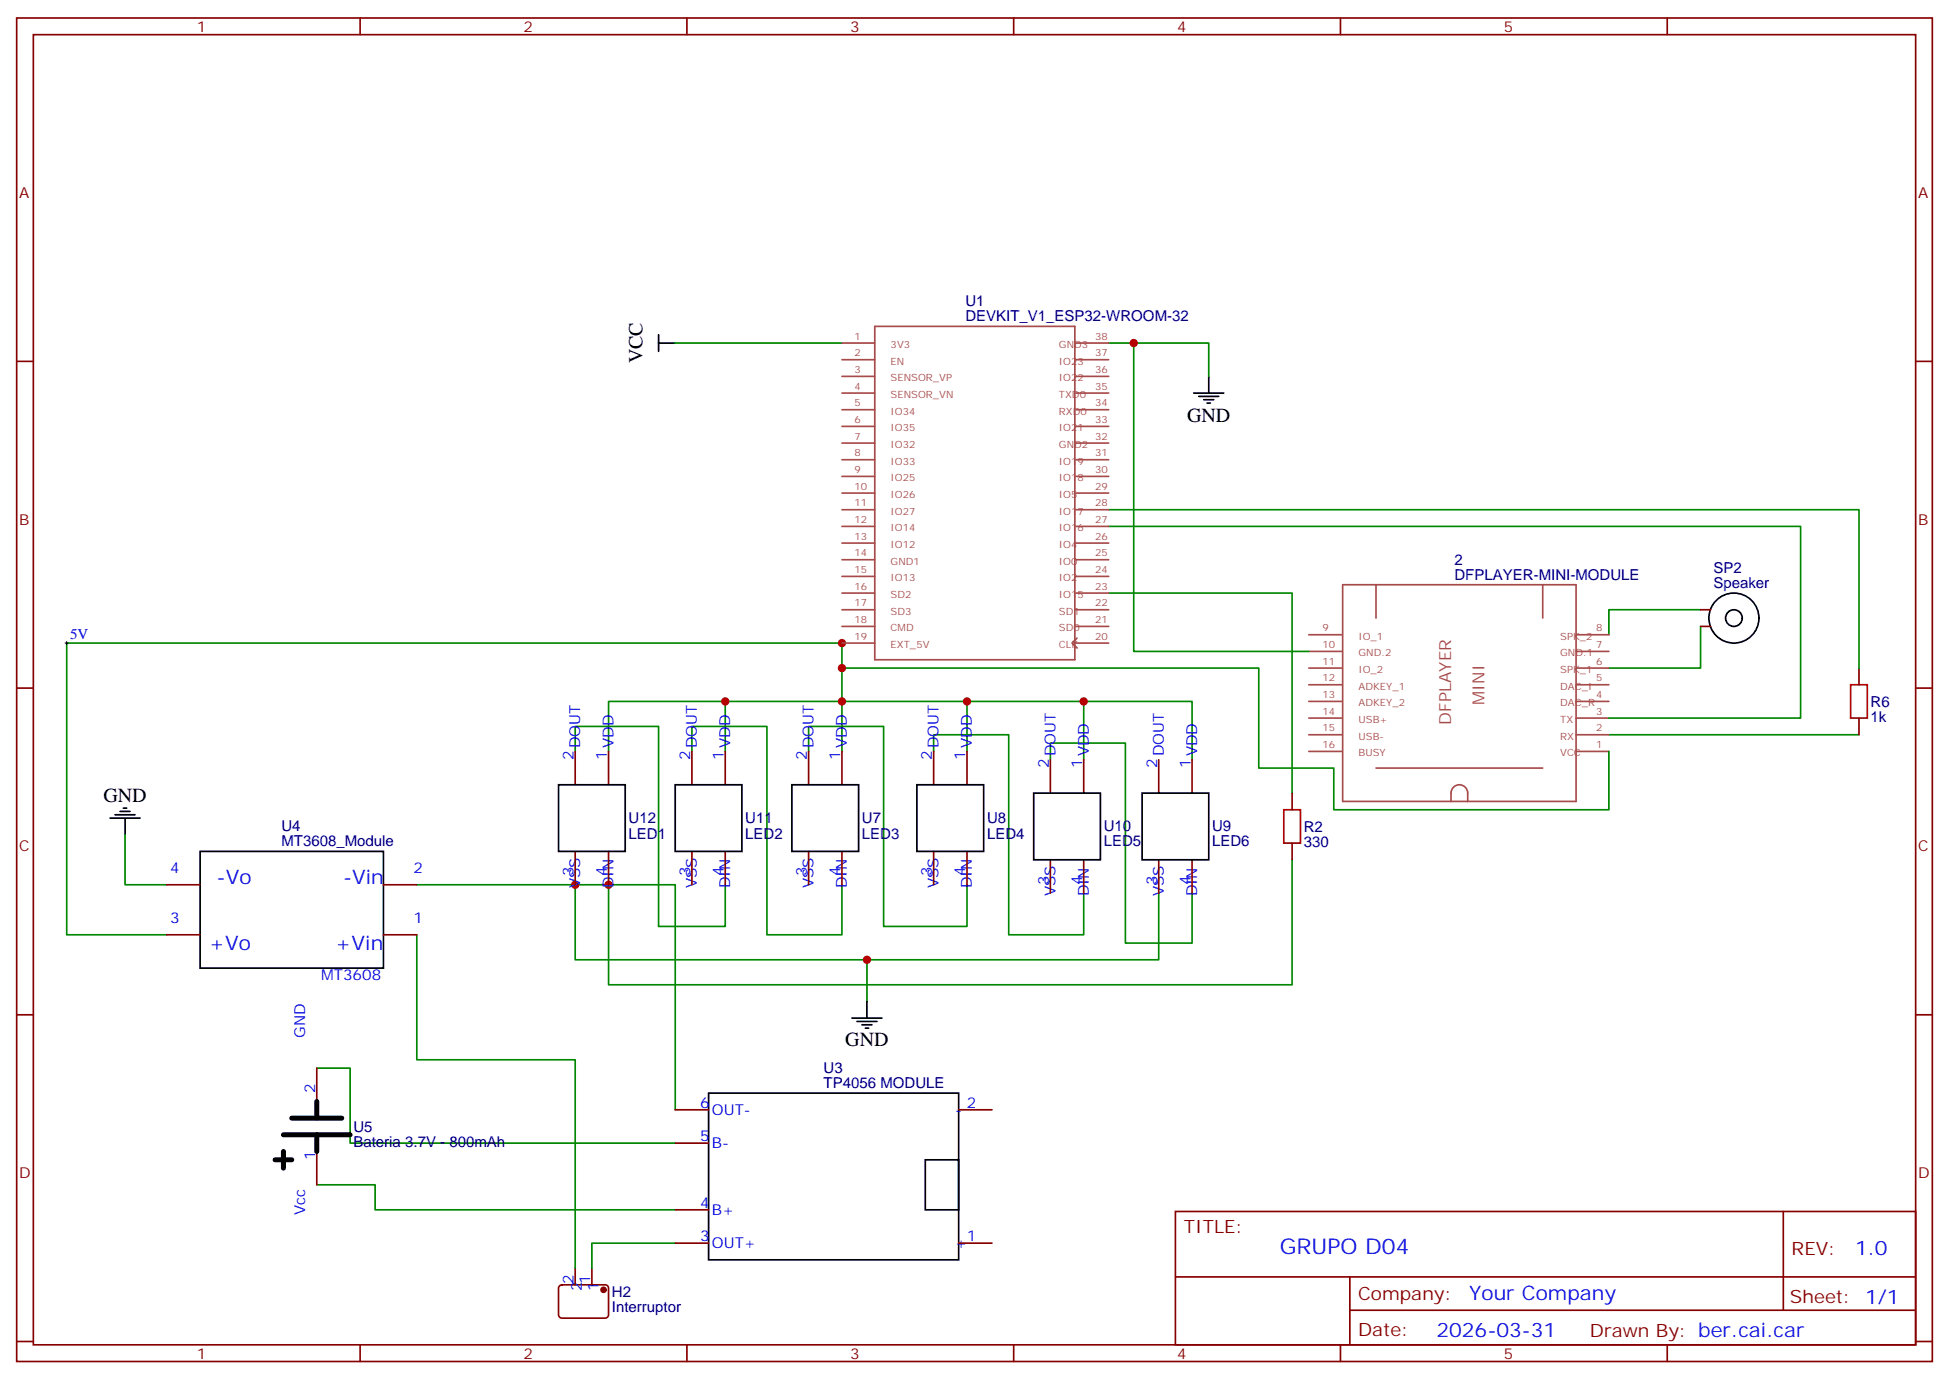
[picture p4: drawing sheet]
<svg xmlns="http://www.w3.org/2000/svg" width="412mm" height="292mm" viewBox="0 0 412 292" stroke-linecap="round" stroke-linejoin="round" font-family="sans-serif">
<g fill="none" stroke="#870000" stroke-width=".35">
<path d="M3.5 3.8h405.4v284.3h-405.4zM7.1 7.3h398.2v277.3h-398.2zM76.2 3.8v3.5M145.3 3.8v3.5M214.5 3.8v3.5M283.6 3.8v3.5M352.8 3.8v3.5M3.5 76.5h3.6M405.3 76.5h3.6M359.8 129h2.1M359.8 132.6h2.1M3.5 145.6h3.6"/>
<path d="M393.3 141.4v3.5M393.3 152v3.5M405.3 145.6h3.6M3.5 214.8h3.6M405.3 214.8h3.6M248.7 256.4h156.6v28.2h-156.6zM377.3 256.4v20.9M118.4 272.1l.5-.2h9.2a.71 .71 0 0 1 .7 .7v5.7a.76 .76 0 0 1-.7 .7h-9.2a.76 .76 0 0 1-.7-.7v-5.7zM121.7 268.4v3.5M125.2 268.4v3.5M248.7 270.2h156.5M285.6 277.3h119.6"/>
<path d="M285.6 270.2v14.2M3.5 283.9h3.6M76.2 284.6v3.5M145.3 284.6v3.5M214.5 284.6v3.5M283.6 284.6v3.5M352.8 284.6v3.5M405.3 283.9h3.6"/>
</g>
<g fill="none" stroke="#000" stroke-width=".35">
<path d="M139.3 72.6h3.6M139.3 70.8v3.6M255.8 79.7v3.5M252.6 83.2h6.3M253.6 83.9h4.3M254.7 84.6h2.1M255.4 85.3h.7M23.3 173.1h6.3M24.3 172.4h4.3M25.4 171.7h2.1M26.1 171h.7M26.5 173.1v3.6"/>
<path d="M180.3 215.5h6.3M181.3 216.2h4.3M182.4 216.9h2.1M183.1 217.6h.7M183.4 211.9v3.6"/>
<circle cx="366.9" cy="130.8" r="1.76"/>
<circle cx="366.9" cy="130.8" r="5.3"/>
</g>
<g fill="none" stroke="#008700" stroke-width=".35">
<path d="M142.9 72.6h35.3M234.6 72.6h21.2v7.1M239.9 72.6v65.3h37M234.6 107.9h158.7v33.5M234.6 111.4h146.4v40.6h-40.6M234.6 125.5h38.8v42.4M359.8 132.6v8.8h-19.4M359.8 129h-19.4v5.3M121.7 159v-5.3h17.6v42.4h14.2v-8.8M146.4 159v-5.3h15.9v44.1h15.9v-10.5M153.5 159v-10.6h51.1v10.6M153.5 148.4h-24.7v10.6"/>
<path d="M171.1 159v-5.3h15.9v42.4h17.6v-8.8M178.2 159v-22.9h-164.1v61.7h21.2M178.2 141.4h88.1v21.2h15.9v8.8h58.2v-12.4M197.6 159v-3.5h15.8v42.3h15.9v-8.8M204.6 148.4h24.7v12.4M229.3 148.4h22.9v12.4M340.4 155.5h52.9M26.5 176.7v10.6h8.8M222.2 160.8v-3.5h15.9v42.3h14.1v-10.6M88.2 187.3h54.7v47.6M88.2 197.8v26.5h33.5v44.1M121.7 187.3v15.8h123.5v-14.1"/>
<path d="M273.4 182v26.4h-144.6v-21.1M183.4 203.1v8.8M67 226.1h7.1v15.8h68.8M67 250.8h12.4v5.2h63.5M142.9 263.1h-17.7v5.3"/>
</g>
<path d="M13.8 136.1h.7M14.1 135.7v.8" fill="none" stroke="#000" stroke-width=".21"/>
<circle cx="127.7" cy="273" r=".53" fill="#870000" stroke="#870000" stroke-width=".35"/>
<g fill="none" stroke="#a64a4a" stroke-width=".35">
<path d="M276.9 137.9h7M276.9 134.3h7M284.1 123.8h49.4v45.8h-49.4zM291.2 123.8v7M326.4 123.8v7M333.5 137.9h6.9M333.5 134.3h6.9M276.9 159h7M276.9 155.5h7M276.9 152h7M276.9 148.4h7M276.9 144.9h7"/>
<path d="M276.9 141.4h7M333.5 159h6.9M333.5 155.5h6.9M333.5 152h6.9M333.5 148.4h6.9M333.5 144.9h6.9M333.5 141.4h6.9M291.2 162.6h35.2M307 169.6a3.2 3.2 0 0 1 .5-3 1.76 1.76 0 0 1 2-.4 1.76 1.76 0 0 1 1.1 1.7v1.7"/>
</g>
<path d="M391.6 144.9h3.5v7.1h-3.5z" fill="none" stroke="#a10000" stroke-width=".35"/>
<g fill="#c00">
<circle cx="178.2" cy="136.1" r=".88"/>
<circle cx="178.2" cy="148.4" r=".88"/>
<circle cx="204.6" cy="148.4" r=".88"/>
<circle cx="229.3" cy="148.4" r=".88"/>
<circle cx="153.5" cy="148.4" r=".88"/>
<circle cx="183.4" cy="203.1" r=".88"/>
<circle cx="121.7" cy="187.3" r=".88"/>
<circle cx="128.8" cy="187.3" r=".88"/>
<circle cx="239.9" cy="72.6" r=".88"/>
<circle cx="178.2" cy="141.4" r=".88"/>
</g>
<path d="M118.2 166.1h14.1v14.1h-14.1zM142.9 166.1h14.1v14.1h-14.1zM167.6 166.1h14.1v14.1h-14.1zM194 166.1h14.1v14.1h-14.1zM218.7 167.9h14.1v14.1h-14.1zM241.7 167.9h14.1v14.1h-14.1zM42.3 180.2h38.8v24.7h-38.8zM149.9 231.4h52.9v35.2h-52.9zM195.8 245.5h7v10.5h-7z" fill="none" stroke="#000" stroke-width=".35"/>
<g fill="none" stroke="#870000" stroke-width=".35">
<path d="M121.7 159v7.1M128.8 159v7.1M146.4 159v7.1M153.5 159v7.1M171.1 159v7.1M178.2 159v7.1M197.6 159v7.1M204.6 159v7.1M222.2 160.8v7.1M229.3 160.8v7.1M245.2 160.8v7.1M252.2 160.8v7.1"/>
<path d="M273.4 167.9v3.5M273.4 178.4v3.6M35.3 197.8h7M35.3 187.3h7M81.1 197.8h7.1M81.1 187.3h7.1M121.7 180.2v7.1M128.8 180.2v7.1M146.4 180.2v7.1M153.5 180.2v7.1M171.1 180.2v7.1M178.2 180.2v7.1"/>
<path d="M197.6 180.2v7.1M204.6 180.2v7.1M222.2 182v7M229.3 182v7M245.2 182v7M252.2 182v7M67 226.1v7M142.9 234.9h7M202.8 234.9h7.1M67 243.7v7.1M142.9 256h7M142.9 241.9h7"/>
<path d="M142.9 263.1h7M202.8 263.1h7.1"/>
</g>
<path d="M61.7 236.6h10.6M67 233.1v3.5M58.2 245.5h3.5M60 240.2h14.1M60 243.7v3.5M67 240.2v3.5" fill="none" stroke="#000" stroke-width="1.1"/>
<g fill="none" stroke="#a64a4a" stroke-width=".35">
<path d="M178.2 72.6h6.9M178.2 76.1h6.9M178.2 79.7h6.9M185.1 69.1h42.3v70.5h-42.3zM227.7 72.6h6.9M227.7 76.1h6.9M227.7 79.7h6.9M178.2 83.2h6.9M178.2 86.7h6.9M178.2 90.2h6.9M178.2 93.8h6.9M178.2 97.3h6.9"/>
<path d="M227.7 83.2h6.9M227.7 86.7h6.9M227.7 90.2h6.9M227.7 93.8h6.9M227.7 97.3h6.9M178.2 100.8h6.9M178.2 104.4h6.9M178.2 107.9h6.9M178.2 111.4h6.9M178.2 114.9h6.9M178.2 118.5h6.9M227.7 100.8h6.9"/>
<path d="M227.7 104.4h6.9M227.7 107.9h6.9M227.7 111.4h6.9M227.7 114.9h6.9M227.7 118.5h6.9M178.2 122h6.9M178.2 125.5h6.9M178.2 129h6.9M178.2 132.6h6.9M178.2 136.1h6.9M227.7 122h6.9M227.7 125.5h6.9"/>
<path d="M227.7 129h6.9M227.7 132.6h6.9M227.7 136.1h6.9M227.9 135l-1.1 1.1 1.1 1.1"/>
</g>
<path d="M271.6 171.4h3.6v7h-3.6z" fill="none" stroke="#a10000" stroke-width=".35"/>
<text font-size="4.6" fill="#00f" x="270.8" y="265.4">GRUPO D04</text>
<g font-size="4.2">
<text x="136" y="76.9" transform="rotate(-90 136 76.9)">VCC</text>
<text x="251.2" y="89.3">GND</text>
<text x="21.9" y="169.8">GND</text>
<text x="178.9" y="221.5">GND</text>
</g>
<g font-size="4.2" fill="#00f">
<text x="45.8" y="187">-Vo</text>
<text x="72.6" y="187">-Vin</text>
<text x="44.2" y="201.1">+Vo</text>
<text x="70.9" y="201.1">+Vin</text>
<text x="392.5" y="265.7">1.0</text>
<text x="310.9" y="275.2">Your Company</text>
<text x="304" y="283">2026-03-31</text>
</g>
<g font-size="3.9" fill="#800">
<text x="250.5" y="261">TITLE:</text>
<text x="379.1" y="265.7">REV:</text>
<text x="287.4" y="275.2">Company:</text>
<text x="378.7" y="275.8">Sheet: 1/1</text>
<text x="287.4" y="282.9">Date:</text>
<text x="336.4" y="282.9">Drawn By: ber.cai.car</text>
</g>
<g font-size="3.5" fill="#a54b4b">
<text x="314.1" y="149.2" transform="rotate(-90 314.1 149.2)">MINI</text>
<text x="307" y="153.4" transform="rotate(-90 307 153.4)">DFPLAYER</text>
</g>
<g font-size="3.2" fill="#800">
<text x="41.6" y="6.8">1</text>
<text x="110.8" y="6.8">2</text>
<text x="179.9" y="6.8">3</text>
<text x="249.1" y="6.8">4</text>
<text x="318.2" y="6.8">5</text>
<text x="4.1" y="41.9">A</text>
<text x="405.9" y="41.9">A</text>
<text x="4.1" y="111.1">B</text>
<text x="405.9" y="111.1">B</text>
<text x="4.1" y="180.2">C</text>
<text x="405.9" y="180.2">C</text>
<text x="4.1" y="249.3">D</text>
<text x="405.9" y="249.3">D</text>
<text x="41.6" y="287.6">1</text>
<text x="110.8" y="287.6">2</text>
<text x="179.9" y="287.6">3</text>
<text x="249.1" y="287.6">4</text>
<text x="318.2" y="287.6">5</text>
</g>
<g font-size="3.2" fill="#000080">
<text x="204.3" y="64.8">U1</text>
<text x="204.3" y="68">DEVKIT_V1_ESP32-WROOM-32</text>
<text x="307.8" y="119.5">2</text>
<text x="307.8" y="122.7">DFPLAYER-MINI-MODULE</text>
<text x="362.5" y="124.5">Speaker</text>
<text x="362.5" y="121.3">SP2</text>
<text x="395.8" y="149.6">R6</text>
<text x="395.8" y="152.8">1k</text>
<text x="59.5" y="179.1">MT3608_Module</text>
<text x="59.5" y="175.9">U4</text>
<text x="133" y="177.5">LED1</text>
<text x="133" y="174.3">U12</text>
<text x="157.7" y="177.5">LED2</text>
<text x="157.7" y="174.3">U11</text>
<text x="182.4" y="177.5">LED3</text>
<text x="182.4" y="174.3">U7</text>
<text x="208.8" y="177.5">LED4</text>
<text x="208.8" y="174.3">U8</text>
<text x="233.5" y="179.1">LED5</text>
<text x="233.5" y="176">U10</text>
<text x="256.5" y="179.1">LED6</text>
<text x="256.5" y="176">U9</text>
<text x="275.9" y="179.2">330</text>
<text x="275.9" y="176.1">R2</text>
<text x="174.3" y="227.1">U3</text>
<text x="174.3" y="230.3">TP4056 MODULE</text>
<text x="74.8" y="239.5">U5</text>
<text x="74.8" y="242.8">Bateria 3.7V - 800mAh</text>
<text x="129.5" y="274.5">H2</text>
<text x="129.5" y="277.7">Interruptor</text>
</g>
<g font-size="3.2" fill="#00f">
<text x="14.8" y="135.2">5V</text>
<text x="121.4" y="160.8" transform="rotate(-90 121.4 160.8)">2</text>
<text x="122.8" y="158.3" transform="rotate(-90 122.8 158.3)">DOUT</text>
<text x="128.4" y="160.8" transform="rotate(-90 128.4 160.8)">1</text>
<text x="129.8" y="158.3" transform="rotate(-90 129.8 158.3)">VDD</text>
<text x="146" y="160.8" transform="rotate(-90 146 160.8)">2</text>
<text x="147.5" y="158.3" transform="rotate(-90 147.5 158.3)">DOUT</text>
<text x="153.1" y="160.8" transform="rotate(-90 153.1 160.8)">1</text>
<text x="154.5" y="158.3" transform="rotate(-90 154.5 158.3)">VDD</text>
<text x="170.7" y="160.8" transform="rotate(-90 170.7 160.8)">2</text>
<text x="172.2" y="158.3" transform="rotate(-90 172.2 158.3)">DOUT</text>
<text x="177.8" y="160.8" transform="rotate(-90 177.8 160.8)">1</text>
<text x="179.2" y="158.3" transform="rotate(-90 179.2 158.3)">VDD</text>
<text x="197.2" y="160.8" transform="rotate(-90 197.2 160.8)">2</text>
<text x="198.6" y="158.3" transform="rotate(-90 198.6 158.3)">DOUT</text>
<text x="204.3" y="160.8" transform="rotate(-90 204.3 160.8)">1</text>
<text x="205.7" y="158.3" transform="rotate(-90 205.7 158.3)">VDD</text>
<text x="223.3" y="160.1" transform="rotate(-90 223.3 160.1)">DOUT</text>
<text x="230.4" y="160.1" transform="rotate(-90 230.4 160.1)">VDD</text>
<text x="246.2" y="160.1" transform="rotate(-90 246.2 160.1)">DOUT</text>
<text x="253.3" y="160.1" transform="rotate(-90 253.3 160.1)">VDD</text>
<text x="221.9" y="162.6" transform="rotate(-90 221.9 162.6)">2</text>
<text x="229" y="162.6" transform="rotate(-90 229 162.6)">1</text>
<text x="244.8" y="162.6" transform="rotate(-90 244.8 162.6)">2</text>
<text x="251.9" y="162.6" transform="rotate(-90 251.9 162.6)">1</text>
<text x="36" y="184.8">4</text>
<text x="87.5" y="184.8">2</text>
<text x="121.4" y="185.5" transform="rotate(-90 121.4 185.5)">3</text>
<text x="128.4" y="185.5" transform="rotate(-90 128.4 185.5)">4</text>
<text x="146" y="185.5" transform="rotate(-90 146 185.5)">3</text>
<text x="153.1" y="185.5" transform="rotate(-90 153.1 185.5)">4</text>
<text x="170.7" y="185.5" transform="rotate(-90 170.7 185.5)">3</text>
<text x="177.8" y="185.5" transform="rotate(-90 177.8 185.5)">4</text>
<text x="197.2" y="185.5" transform="rotate(-90 197.2 185.5)">3</text>
<text x="204.3" y="185.5" transform="rotate(-90 204.3 185.5)">4</text>
<text x="122.8" y="188" transform="rotate(-90 122.8 188)">VSS</text>
<text x="129.8" y="188" transform="rotate(-90 129.8 188)">DIN</text>
<text x="147.5" y="188" transform="rotate(-90 147.5 188)">VSS</text>
<text x="154.5" y="188" transform="rotate(-90 154.5 188)">DIN</text>
<text x="172.2" y="188" transform="rotate(-90 172.2 188)">VSS</text>
<text x="179.2" y="188" transform="rotate(-90 179.2 188)">DIN</text>
<text x="198.6" y="188" transform="rotate(-90 198.6 188)">VSS</text>
<text x="205.7" y="188" transform="rotate(-90 205.7 188)">DIN</text>
<text x="221.9" y="187.3" transform="rotate(-90 221.9 187.3)">3</text>
<text x="223.3" y="189.7" transform="rotate(-90 223.3 189.7)">VSS</text>
<text x="229" y="187.3" transform="rotate(-90 229 187.3)">4</text>
<text x="230.4" y="189.7" transform="rotate(-90 230.4 189.7)">DIN</text>
<text x="244.8" y="187.3" transform="rotate(-90 244.8 187.3)">3</text>
<text x="246.2" y="189.7" transform="rotate(-90 246.2 189.7)">VSS</text>
<text x="251.9" y="187.3" transform="rotate(-90 251.9 187.3)">4</text>
<text x="253.3" y="189.7" transform="rotate(-90 253.3 189.7)">DIN</text>
<text x="36" y="195.4">3</text>
<text x="87.5" y="195.4">1</text>
<text x="68" y="207.4">MT3608</text>
<text x="64.6" y="219.7" transform="rotate(-90 64.6 219.7)">GND</text>
<text x="66.7" y="231.4" transform="rotate(-90 66.7 231.4)">2</text>
<text x="148.2" y="234.5">6</text>
<text x="150.6" y="235.9">OUT-</text>
<text x="202.1" y="235.9">-</text>
<text x="204.6" y="234.5">2</text>
<text x="66.7" y="245.5" transform="rotate(-90 66.7 245.5)">1</text>
<text x="148.2" y="241.6">5</text>
<text x="150.6" y="243">B-</text>
<text x="64.6" y="257.1" transform="rotate(-90 64.6 257.1)">Vcc</text>
<text x="148.2" y="255.7">4</text>
<text x="150.6" y="257.1">B+</text>
<text x="148.2" y="262.7">3</text>
<text x="204.6" y="262.7">1</text>
<text x="150.6" y="264.2">OUT+</text>
<text x="202.1" y="264.2">+</text>
<text x="121.4" y="271.7" transform="rotate(-90 121.4 271.7)">2</text>
<text x="123.1" y="273.2" transform="rotate(-90 123.1 273.2)">2</text>
<text x="124.9" y="271.7" transform="rotate(-90 124.9 271.7)">1</text>
<text x="126.6" y="273.2" transform="rotate(-90 126.6 273.2)">1</text>
</g>
<g font-size="2.1" fill="#a54b4b">
<text x="180.8" y="71.9">1</text>
<text x="231.7" y="71.9">38</text>
<text x="180.8" y="75.4">2</text>
<text x="188.5" y="73.6">3V3</text>
<text x="188.5" y="77.2">EN</text>
<text x="224.1" y="77.2">IO23</text>
<text x="224.1" y="73.6">GND3</text>
<text x="231.7" y="75.4">37</text>
<text x="180.8" y="79">3</text>
<text x="180.8" y="82.5">4</text>
<text x="188.5" y="80.7">SENSOR_VP</text>
<text x="224.1" y="80.7">IO22</text>
<text x="231.7" y="82.5">35</text>
<text x="231.7" y="79">36</text>
<text x="180.8" y="86">5</text>
<text x="180.8" y="89.5">6</text>
<text x="188.5" y="84.2">SENSOR_VN</text>
<text x="188.5" y="87.8">IO34</text>
<text x="224.1" y="87.8">RXD0</text>
<text x="224.1" y="84.2">TXD0</text>
<text x="231.7" y="89.5">33</text>
<text x="231.7" y="86">34</text>
<text x="180.8" y="93.1">7</text>
<text x="188.5" y="91.3">IO35</text>
<text x="188.5" y="94.8">IO32</text>
<text x="224.1" y="94.8">GND2</text>
<text x="224.1" y="91.3">IO21</text>
<text x="231.7" y="93.1">32</text>
<text x="180.8" y="96.6">8</text>
<text x="180.8" y="100.1">9</text>
<text x="188.5" y="98.3">IO33</text>
<text x="188.5" y="101.9">IO25</text>
<text x="224.1" y="101.9">IO18</text>
<text x="224.1" y="98.3">IO19</text>
<text x="231.7" y="100.1">30</text>
<text x="231.7" y="96.6">31</text>
<text x="180.8" y="103.7">10</text>
<text x="180.8" y="107.2">11</text>
<text x="188.5" y="105.4">IO26</text>
<text x="224.1" y="105.4">IO5</text>
<text x="231.7" y="107.2">28</text>
<text x="231.7" y="103.7">29</text>
<text x="180.8" y="110.7">12</text>
<text x="188.5" y="108.9">IO27</text>
<text x="188.5" y="112.4">IO14</text>
<text x="224.1" y="112.4">IO16</text>
<text x="224.1" y="108.9">IO17</text>
<text x="231.7" y="110.7">27</text>
<text x="180.8" y="114.2">13</text>
<text x="180.8" y="117.8">14</text>
<text x="188.5" y="116">IO12</text>
<text x="188.5" y="119.5">GND1</text>
<text x="224.1" y="119.5">IO0</text>
<text x="224.1" y="116">IO4</text>
<text x="231.7" y="117.8">25</text>
<text x="231.7" y="114.2">26</text>
<text x="180.8" y="121.3">15</text>
<text x="180.8" y="124.8">16</text>
<text x="188.5" y="123">IO13</text>
<text x="224.1" y="123">IO2</text>
<text x="231.7" y="124.8">23</text>
<text x="231.7" y="121.3">24</text>
<text x="180.8" y="128.4">17</text>
<text x="180.8" y="131.9">18</text>
<text x="188.5" y="126.6">SD2</text>
<text x="188.5" y="130.1">SD3</text>
<text x="224.1" y="130.1">SD1</text>
<text x="224.1" y="126.6">IO15</text>
<text x="231.7" y="131.9">21</text>
<text x="231.7" y="128.4">22</text>
<text x="180.8" y="135.4">19</text>
<text x="188.5" y="133.6">CMD</text>
<text x="188.5" y="137.1">EXT_5V</text>
<text x="224.1" y="137.1">CLK</text>
<text x="224.1" y="133.6">SD0</text>
<text x="231.7" y="135.4">20</text>
<text x="279.8" y="133.6">9</text>
<text x="279.8" y="137.2">10</text>
<text x="287.5" y="135.4">IO_1</text>
<text x="330.1" y="135.4">SPK_2</text>
<text x="337.8" y="137.2">7</text>
<text x="337.8" y="133.6">8</text>
<text x="279.8" y="140.7">11</text>
<text x="287.5" y="138.9">GND.2</text>
<text x="287.5" y="142.4">IO_2</text>
<text x="330.1" y="142.4">SPK_1</text>
<text x="330.1" y="138.9">GND.1</text>
<text x="337.8" y="140.7">6</text>
<text x="279.8" y="144.2">12</text>
<text x="279.8" y="147.8">13</text>
<text x="287.5" y="146">ADKEY_1</text>
<text x="287.5" y="149.5">ADKEY_2</text>
<text x="330.1" y="149.5">DAC_R</text>
<text x="330.1" y="146">DAC_I</text>
<text x="337.8" y="147.8">4</text>
<text x="337.8" y="144.2">5</text>
<text x="279.8" y="151.3">14</text>
<text x="279.8" y="154.8">15</text>
<text x="287.5" y="153">USB+</text>
<text x="330.1" y="153">TX</text>
<text x="337.8" y="154.8">2</text>
<text x="337.8" y="151.3">3</text>
<text x="279.8" y="158.3">16</text>
<text x="287.5" y="156.5">USB-</text>
<text x="287.5" y="160.1">BUSY</text>
<text x="330.1" y="160.1">VCC</text>
<text x="330.1" y="156.5">RX</text>
<text x="337.8" y="158.3">1</text>
</g>
</svg>
